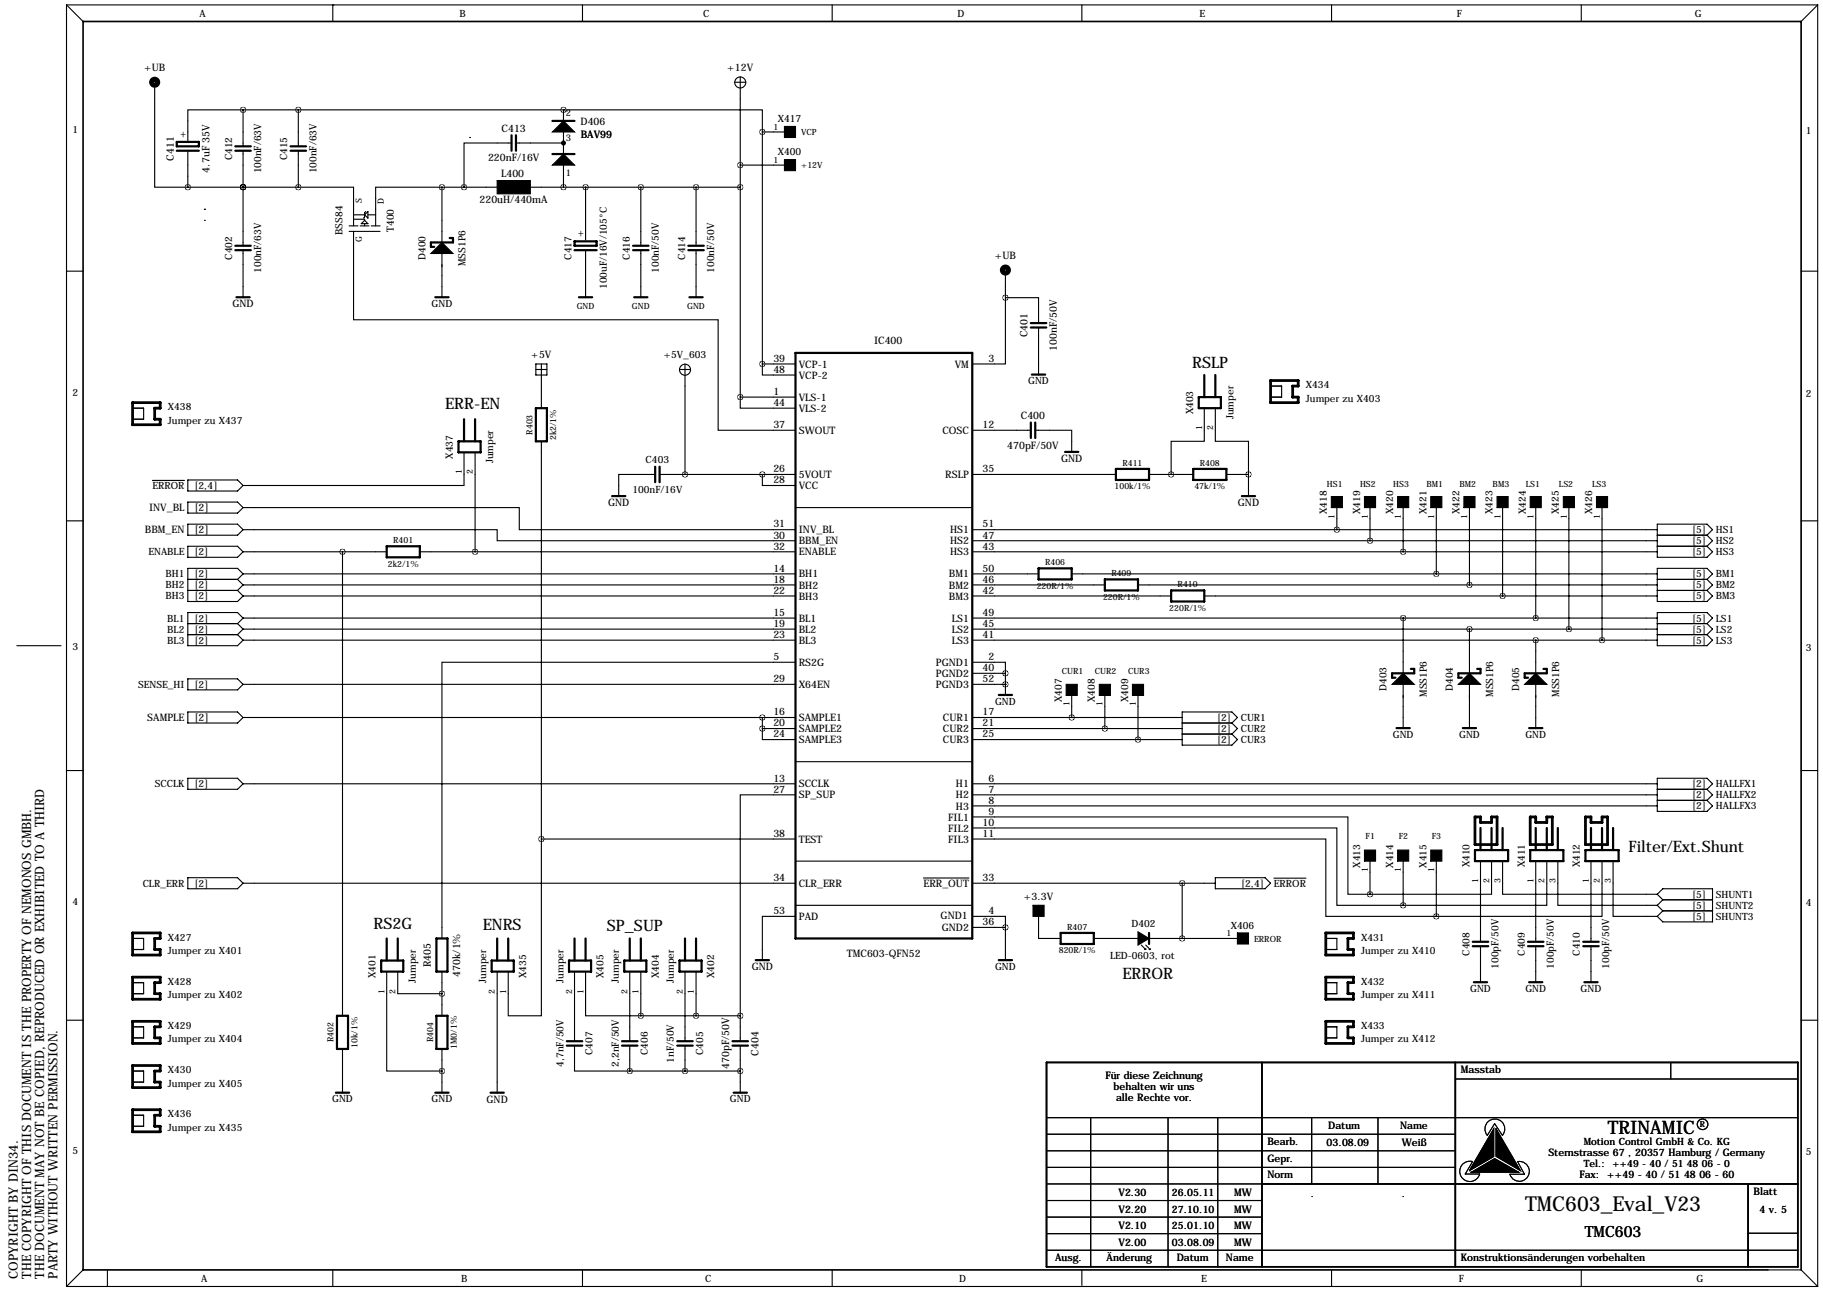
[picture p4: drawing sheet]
<svg xmlns="http://www.w3.org/2000/svg" width="419mm" height="297mm" viewBox="0 0 419 297" stroke-linecap="round" stroke-linejoin="round" font-family="sans-serif">
<g fill="none" stroke="#000" stroke-width=".25">
<path d="M15.3 1.1h402.6M15.3 1.1v294.7M15.3 1.1l3.8 3.8M76.5 1.1v3.8M133.9 1.1v3.8M168.9 18.9h2.5M170.2 17.6v73.7M191.3 1.1v3.8M248.7 1.1v3.8M306.1 1.1v3.8M363.5 1.1v3.8M417.9 1.1l-3.8 3.8"/>
<path d="M417.9 1.1v294.7M35.6 20.2v22.8h7.6M43.2 34.7v8.3M55.9 25.3h-12.7v7.1M55.9 25.3v8.3M55.9 34.7v21.8M55.9 25.3h73.6M68.6 25.3v8.3M68.6 34.7v8.3M107.9 31.6h.1M117.6 32.9h-10.9v10.1M118.6 32.9h10.9"/>
<path d="M129.5 25.3h45.8v5M129.5 25.3h.1M129.5 25.3v17.7M170.2 38h10.1M175.3 30.3h5M175.3 30.3v53.4M43.2 43h25.4M47 50.7h.1M47 48.1h.1M55.9 43h.1M55.9 57.5v10.9M68.6 43h12.7v8.9"/>
<path d="M80.3 53.2h7.1M80.3 51.9h2M81.3 53.2v20.3h83.8v25.4h17.8M81.3 50.4h2.5v.3M81.3 49.4h2.5M82.8 51.9h2M83.8 50.7l.8 .7h-1.5zM83.8 51.4v.5M83.8 49.4l.8-.8v1.6zM84.1 48.6l-.3 .3v1l-.2 .3M84.6 49.4h1.8M85.3 51.9h2.1"/>
<path d="M101.6 43h-15.2v8.9M101.6 43h12.7M101.6 43v25.4M121.9 43h48.3M134.6 43v12.2M134.6 57.5v10.9M147.3 43v13.5M147.3 57.5v10.9M160 43v13.5M160 57.5v10.9M15.3 62.3h3.8M231.1 68.4h7.7v5.9"/>
<path d="M231.1 68.4v15.3h-7.6M231.1 63.4v5M238.8 75.3v10.9M414.1 62.3h3.8M30.5 93.8h2.5v2.6h-2.5M123.2 83.7h2.5v2.5h-2.5zM123.2 84.9h2.5M124.5 83.7v10.1M156.2 84.9h2.5M157.5 83.7v25.4M170.2 91.3v2.5h12.7M170.2 91.3h12.7"/>
<path d="M175.3 83.7v2.5h7.6M175.3 83.7h7.6M223.5 98.9h13.5M238 98.9h8.4v5.1M276.9 93.8v7.7h-7.7v7.6M279.4 93.8v7.7h7.6v7.6M292.1 88.8h2.5v2.5h-2.5M15.3 119.7h3.8M35 110.5h7.4M43.2 110.3h11.4l1.3 1.3-1.3 1.3h-11.4zM43.2 115.4h11.4l1.3 1.3-1.3 1.3h-11.4zM55.9 116.7h63.5v5.1h63.5"/>
<path d="M106.7 104v7.6h-50.8M109.2 104v22.9M124.5 101.5v91.4M150.6 109.1h-8.4v5.1M151.6 109.1h31.3M175.3 109.1v2.5h7.6M182.9 116.7h40.6M223.5 109.1h33M264.2 109.1h10.1M281.9 109.1h5.1M287 109.1v5.1M307.3 116.7v5.1"/>
<path d="M315 116.7v7.6M322.6 116.7v10.2M330.2 116.7v15.2M337.8 116.7v17.8M345.4 116.7v20.3M353.1 116.7v25.4M360.7 116.7v27.9M368.3 116.7v30.5M414.1 119.7h3.8M43.2 120.5h11.4l1.3 1.3-1.3 1.2h-11.4zM43.2 125.6h11.4l1.3 1.3-1.3 1.2h-11.4zM43.2 133.2h11.4"/>
<path d="M43.2 135.7h11.4M54.6 133.2l1.3 1.3M54.6 135.7l1.3 1.3M55.9 121.8h58.4v2.5h68.6M55.9 126.9h33M55.9 131.9h127M55.9 134.5h127M55.9 137h127M55.9 131.9l-1.3-1.2h-11.4v7.6h11.4l1.3-1.3M55.9 131.9l-1.3 1.3M55.9 134.5l-1.3 1.2M78.7 126.9v106.6"/>
<path d="M96.5 126.9h86.4M223.5 126.9h157.5M223.5 121.8h157.5M223.5 124.3h157.5M223.5 131.9h15.3M223.5 134.5h30.5M223.5 137h45.7M246.4 131.9h134.6M261.6 134.5h119.4M276.9 137h104.1M381 133.2h11.4M381 135.7h11.4"/>
<path d="M381 125.6h11.4M381 123h11.4M392.4 133.2l1.3-1.3-1.3-1.2h-11.4v7.6h11.4l1.3-1.3-1.3-1.3M392.4 123l1.3-1.2-1.3-1.3h-11.4v7.6h11.4l1.3-1.2-1.3-1.3M392.4 123l1.3 1.3-1.3 1.3M392.4 133.2l1.3 1.3-1.3 1.2M3.9 148.4h10.1M43.2 156.1h11.4l1.3 1.2-1.3 1.3h-11.4zM43.2 143.4h11.4M43.2 145.9h11.4M54.6 143.4l1.3 1.2M54.6 145.9l1.3 1.3"/>
<path d="M55.9 142.1l-1.3-1.3h-11.4v7.6h11.4l1.3-1.2M55.9 142.1h127M55.9 144.6h127M55.9 147.2h127M55.9 157.3h127M55.9 142.1l-1.3 1.3M55.9 144.6l-1.3 1.3M182.9 152.3h-81.3v63.5M223.5 152.3h7.6v2.5M223.5 142.1h157.5M223.5 144.6h157.5M223.5 147.2h157.5"/>
<path d="M223.5 157.3h7.6M223.5 154.8h7.6M231.1 157.3h.1M231.1 154.8v5.1M246.4 159.9v5.1M254 159.9v7.6M261.6 159.9v10.1M322.6 142.1v25.4M337.8 144.6v22.9M353.1 147.2v20.3M381 143.4h11.4M381 145.9h11.4"/>
<path d="M392.4 143.4l1.3-1.3-1.3-1.3h-11.4v7.6h11.4l1.3-1.2-1.3-1.3M392.4 143.4l1.3 1.2-1.3 1.3M15.3 177.2h3.8M43.2 163.7h11.4l1.3 1.3-1.3 1.2h-11.4zM43.2 178.9h11.4l1.3 1.3-1.3 1.3h-11.4zM55.9 165h127M175.3 167.5v2.5h7.6M175.3 167.5h7.6M175.3 165v2.5M182.9 175.1h40.6M223.5 165h48.3M223.5 167.5h48.3"/>
<path d="M223.5 170h48.3M271.8 166.2h11.4M271.8 168.8h11.4M283.2 166.2l1.3-1.2-1.3-1.3h-11.4v7.6h11.4l1.3-1.3-1.3-1.2M283.2 166.2l1.3 1.3-1.3 1.3M414.1 177.2h3.8M55.9 180.2h127M124.5 192.9v40.6h-7.7v-10.1M124.5 192.9h58.4M182.9 182.7h-12.7v50.8M182.9 198h40.6M223.5 187.8h86.4v17.8h5.1"/>
<path d="M223.5 190.4h83.8v17.7h15.3M223.5 192.9h81.3v17.8h25.4M223.5 180.2h157.5M223.5 182.7h157.5M223.5 185.3h157.5M315 198v7.6M322.6 198v10.1M330.2 198v12.7M340.4 198v18.5M342.9 198v7.6h-27.9M345.4 198v7.6h35.6M353.1 198v18.5"/>
<path d="M355.6 198v10.1h-33M358.1 198v10.1h22.9M365.8 198v18.5M368.3 198v12.7h-38.1M370.8 198v12.7h10.2M381 181.5h11.4M381 184h11.4M392.4 181.5l1.3-1.3-1.3-1.3h-11.4v7.6h11.4l1.3-1.2-1.3-1.3M392.4 181.5l1.3 1.2-1.3 1.3M30.5 215.8h2.5v2.5h-2.5M43.2 201.8h11.4l1.3 1.3-1.3 1.2h-11.4zM55.9 203.1h127"/>
<path d="M182.9 210.7h-7.6v10.1M182.9 208.1h40.6M212.3 201.9h10.5M223.5 210.7h7.6v2.5M223.5 203.1h55.9M223.5 213.2h7.6M231.1 213.2v7.6M238.8 208.1v7.7h5M251.5 215.8h10.1M262.4 217.3l1 1M263.1 218.3h.3M263.4 217.3l1 1"/>
<path d="M263.4 218v.3M264.2 215.8h20.3M264.2 218.3h.2M264.4 218v.3M271.8 203.1v12.7M279.4 201.8h11.4l1.3 1.3-1.3 1.2h-11.4zM292.9 201.9h7.3M304.8 215.8h2.5v2.5h-2.5M340.4 217.5v8.4M353.1 217.5v8.4M365.8 217.5v8.4M381 205.6l1.3-1.3h11.4v7.6h-11.4l-1.3-1.2"/>
<path d="M381 208.1l1.3 1.3M381 205.6l1.3 1.3M382.3 209.4h11.4M382.3 206.9h11.4M382.3 206.9l-1.3 1.2M382.3 209.4l-1.3 1.3M15.3 234.6h3.8M30.5 225.9h2.5v2.6h-2.5M30.5 236.1h2.5v2.5h-2.5M88.9 223.4v22.8h12.7M91.4 223.4v5.1h10.2M101.6 223.4v10.1"/>
<path d="M114.3 223.4v27.9M132.1 223.4v16M134.6 223.4v10.1h12.7M144.8 223.4v16M147.3 223.4v10.1M147.3 233.5h22.9M157.5 223.4v16M160 223.4v10.1M170.2 233.5v5.9M304.8 225.9h2.5v2.6h-2.5M304.8 236.1h2.5v2.5h-2.5M414.1 234.6h3.8"/>
<path d="M30.5 246.2h2.5v2.6h-2.5M30.5 256.4h2.5v2.5h-2.5M78.7 241.2v10.1M101.6 241.2v10.1M132.1 240.4v5.8h12.7M144.8 240.4v5.8M144.8 246.2h25.4M157.5 240.4v5.8M170.2 240.4v10.9M240.6 257h172.7M250.7 257v34.2M268.5 257v34.2"/>
<path d="M280 257v34.2M301.5 257v15.2M316.8 257v15.2M334.6 248.1h78.7M384.1 244.3v3.8M240.6 260.8h94M240.6 264.6h94M240.6 268.4h94M240.6 272.2h49.5M240.6 276h49.5M240.6 279.8h49.5M15.3 295.8h402.6"/>
<path d="M19.1 292l-3.8 3.8M24.7 292v3.8M76.5 292v3.8M133.9 292v3.8M191.3 292v3.8M240.6 283.6h49.5M240.6 287.4h172.7M248.7 292v3.5M306.1 292v3.8M363.5 292v3.8M401.9 283.5h11.4M406.4 292h7.7l3.8 3.8"/>
<circle cx="170.2" cy="19" r="1.27"/>
<circle cx="157.5" cy="85" r="1.27"/>
<circle cx="391.4" cy="258.5" r="1.22"/>
</g>
<path d="M240.6 244.3h172.7v46.9h-172.7zM290.1 244.3v46.9M334.6 244.3v46.9M290.1 272.2h123.2M401.9 272.2v19M406.5 292h-387.4v-287.1h395v287.1" fill="none" stroke="#000" stroke-width=".38"/>
<g fill="none" stroke="#000" stroke-width=".51">
<path d="M40.6 32.6h5.1v1h-5.1zM40.6 34.7h5.1M54.1 33.6h3.6M54.1 34.7h3.6M66.8 33.6h3.6M66.8 34.7h3.6M117.6 31.1v3.6M118.6 31.1v3.6M127 27.8h5.1M127 35.4h5.1M54.1 57.5h3.6M54.1 56.5h3.6"/>
<path d="M103.4 54.7h.7v1h-5v1.1h.7M132.1 57.5h5.1M132.1 55.5h5.1v1h-5.1zM145.5 57.5h3.6M145.5 56.5h3.6M158.2 57.5h3.6M158.2 56.5h3.6M54.4 68.3h3M100.1 68.3h3M133.1 68.3h3M145.8 68.3h3M158.5 68.3h3"/>
<path d="M237 74.3h3.5M237 75.3h3.5M106.7 96.4v5.1M109.2 96.4v5.1M123.2 93.8h2.5v7.7h-2.5zM182.9 81.1h40.6v134.7h-40.6zM237 97.1v3.6M237.2 86.1h3.1M238 97.1v3.6M275.6 91.3h5.1v2.5h-5.1zM276.9 86.2v5.1M279.4 86.2v5.1"/>
<path d="M105.4 101.5h5.1v2.5h-5.1zM140.7 114.1h3.1M150.6 107.3v3.6M151.6 107.3v3.6M244.9 103.9h3M256.5 107.8h7.7v2.5h-7.7zM274.3 107.8h7.6v2.5h-7.6zM285.5 114.1h3M88.9 125.6h7.6v2.5h-7.6zM238.8 130.7h7.6v2.5h-7.6zM254 133.2h7.6v2.5h-7.6zM269.2 135.7h7.7v2.6h-7.7z"/>
<path d="M229.6 159.8h3.1M324.4 153.8h.7v1h-5.1v1h.8M339.6 153.8h.8v1h-5.1v1h.7M354.8 153.8h.8v1h-5.1v1h.8M321.1 167.4h3M336.3 167.4h3M351.5 167.4h3.1M339.1 195.4h7.6v2.6h-7.6zM340.4 190.4v5M342.9 190.4v5M345.4 190.4v5M351.8 195.4h7.6v2.6h-7.6z"/>
<path d="M353.1 190.4v5M355.6 190.4v5M358.1 190.4v5M364.5 195.4h7.6v2.6h-7.6zM365.8 190.4v5M368.3 190.4v5M370.8 190.4v5M88.9 215.8v5M91.4 215.8v5M100.3 215.8h2.6v7.6h-2.6zM114.3 215.8v5M116.8 215.8v5"/>
<path d="M132.1 215.8v5M134.6 215.8v5M144.8 215.8v5M147.3 215.8v5M157.5 215.8v5M160 215.8v5M243.8 214.5h7.7v2.5h-7.7zM264.2 214.5v2.5M338.6 217.5h3.5M338.6 216.5h3.5M351.3 217.5h3.5M351.3 216.5h3.5"/>
<path d="M364 217.5h3.5M364 216.5h3.5M77.5 233.5h2.5v7.7h-2.5zM87.6 220.8h5.1v2.6h-5.1zM100.3 233.5h2.6v7.7h-2.6zM113 220.8h5.1v2.6h-5.1zM130.3 239.4h3.6M130.8 220.8h5.1v2.6h-5.1zM143 239.4h3.6M143.5 220.8h5.1v2.6h-5.1zM155.7 239.4h3.6M156.2 220.8h5.1v2.6h-5.1z"/>
<path d="M168.4 239.4h3.6M173.7 220.7h3.1M229.6 220.7h3.1M338.8 225.8h3.1M351.5 225.8h3.1M364.2 225.8h3.1M77.2 251.2h3.1M100.1 251.2h3M112.8 251.2h3M130.3 240.4h3.6M143 240.4h3.6M155.7 240.4h3.6"/>
<path d="M168.4 240.4h3.6M168.7 251.2h3"/>
</g>
<g fill="#000" stroke="#000" stroke-width=".25">
<path d="M127 30.3l2.5-2.5 2.6 2.5zM127 38l2.5-2.6 2.6 2.6zM180.3 29.1h2.6v2.5h-2.6zM180.3 36.7h2.6v2.5h-2.6zM99.1 58.3l2.5-2.6 2.5 2.6zM114.3 41.5h7.6v3.1h-7.6zM306.1 114.2h2.5v2.5h-2.5zM313.7 114.2h2.5v2.5h-2.5zM321.3 114.2h2.5v2.5h-2.5zM328.9 114.2h2.6v2.5h-2.6zM336.5 114.2h2.6v2.5h-2.6zM344.2 114.2h2.5v2.5h-2.5z"/>
<path d="M351.8 114.2h2.5v2.5h-2.5zM359.4 114.2h2.5v2.5h-2.5zM367 114.2h2.6v2.5h-2.6zM245.1 157.3h2.5v2.6h-2.5zM252.7 157.3h2.6v2.6h-2.6zM260.3 157.3h2.6v2.6h-2.6zM320 157.3l2.6-2.5 2.5 2.5zM337.8 154.8l2.6 2.5h-5.1zM350.5 157.3l2.6-2.5 2.5 2.5zM313.7 195.4h2.5v2.6h-2.5zM321.3 195.4h2.5v2.6h-2.5zM328.9 195.4h2.6v2.6h-2.6z"/>
<path d="M237.5 208.1h2.5v2.6h-2.5zM261.6 214.2l2.6 1.6-2.6 1.5zM284.5 214.5h2.5v2.5h-2.5z"/>
</g>
<g fill="none" stroke="#000" stroke-width=".63">
<path d="M30.5 92.6h6.3v1.2h-1.2v2.6h1.2v1.2h-6.3zM292.1 87.5h6.3v1.3h-1.2v2.5h1.2v1.3h-6.3zM339.1 187.8h1.3v1.3h2.5v-1.3h1.3v6.4h-5.1zM351.8 187.8h1.3v1.3h2.5v-1.3h1.3v6.4h-5.1zM364.5 187.8h1.3v1.3h2.5v-1.3h1.3v6.4h-5.1zM30.5 214.5h6.3v1.3h-1.2v2.5h1.2v1.3h-6.3zM304.8 214.5h6.3v1.3h-1.2v2.5h1.2v1.3h-6.3zM30.5 224.6h6.3v1.3h-1.2v2.6h1.2v1.2h-6.3zM30.5 234.8h6.3v1.3h-1.2v2.5h1.2v1.3h-6.3zM304.8 224.6h6.3v1.3h-1.2v2.6h1.2v1.2h-6.3zM304.8 234.8h6.3v1.3h-1.2v2.5h1.2v1.3h-6.3zM30.5 245h6.3v1.2h-1.2v2.6h1.2v1.2h-6.3z"/>
<path d="M30.5 255.1h6.3v1.3h-1.2v2.5h1.2v1.3h-6.3z"/>
<circle cx="129.5" cy="32.9" r=".25"/>
</g>
<path d="M301.6 275.1h.1M322.5 275.1h.1M338.5 267.1l-1.6 2.8h3.3M338.6 267.1a2.34 2.34 0 0 0-2.9 1.6 2.34 2.34 0 0 0 1.6 2.9 2.34 2.34 0 0 0 2.9-1.7M341.9 261a2.29 2.29 0 0 1 .2-3.1 2.29 2.29 0 0 1 3.1 0 2.29 2.29 0 0 1 .2 3.1M341.9 261l1.7-2.7 1.8 2.7M348.9 267a2.29 2.29 0 0 1 2.6 1.8 2.29 2.29 0 0 1-1.6 2.7 2.29 2.29 0 0 1-2.8-1.5h3.4l-1.6-2.9" fill="none" stroke="#000" stroke-width=".23"/>
<path d="M343.9 259.5l5.7 9.6-5.7-3.3zM343.4 259.5v6.4l-5.6 3.2zM338.2 269.5l5.4-3.1 5.5 3.1z" fill="#000" stroke="#000" stroke-width=".23"/>
<g fill="none" stroke="#000" stroke-width="1">
<circle cx="35.6" cy="18.9" r=".36"/>
<circle cx="35.6" cy="18.9" r=".76"/>
<circle cx="231.1" cy="62.1" r=".36"/>
<circle cx="231.1" cy="62.1" r=".76"/>
</g>
<path d="M68.5 25.3a.05 .05 0 0 0 .1 0 .05 .05 0 0 0-.1 0zM55.8 25.3a.05 .05 0 0 0 .1 0 .05 .05 0 0 0-.1 0zM55.8 43a.05 .05 0 0 0 .1 0 .05 .05 0 0 0-.1 0zM68.5 43a.05 .05 0 0 0 .1 0 .05 .05 0 0 0-.1 0zM106.6 43a.05 .05 0 0 0 .1 0 .05 .05 0 0 0-.1 0zM134.6 43a.05 .05 0 0 0 .1 0 .05 .05 0 0 0-.1 0zM147.3 43a.05 .05 0 0 0 .1 0 .05 .05 0 0 0-.1 0zM160 43a.05 .05 0 0 0 .1 0 .05 .05 0 0 0-.1 0zM170.1 43a.05 .05 0 0 0 .1 0 .05 .05 0 0 0-.1 0zM170.1 91.3a.05 .05 0 0 0 .1 0 .05 .05 0 0 0-.1 0zM175.2 83.7a.05 .05 0 0 0 .1 0 .05 .05 0 0 0-.1 0zM147.3 233.5a.05 .05 0 0 0 .1 0 .05 .05 0 0 0-.1 0zM170.1 246.2a.05 .05 0 0 0 .1 0 .05 .05 0 0 0-.1 0zM157.4 246.2a.05 .05 0 0 0 .1 0 .05 .05 0 0 0-.1 0zM144.7 246.2a.05 .05 0 0 0 .1 0 .05 .05 0 0 0-.1 0zM160 233.5a.05 .05 0 0 0 .1 0 .05 .05 0 0 0-.1 0zM231.1 213.2a.05 .05 0 0 0 .1 0 .05 .05 0 0 0-.1 0zM271.7 203.1a.05 .05 0 0 0 .1 0 .05 .05 0 0 0-.1 0zM271.7 215.8a.05 .05 0 0 0 .1 0 .05 .05 0 0 0-.1 0zM231.1 154.8a.05 .05 0 0 0 .1 0 .05 .05 0 0 0-.1 0zM231.1 157.3a.05 .05 0 0 0 .1 0 .05 .05 0 0 0-.1 0zM246.3 165a.05 .05 0 0 0 .1 0 .05 .05 0 0 0-.1 0zM261.6 170a.05 .05 0 0 0 .1 0 .05 .05 0 0 0-.1 0zM322.5 142.1a.05 .05 0 0 0 .1 0 .05 .05 0 0 0-.1 0zM337.8 144.6a.05 .05 0 0 0 .1 0 .05 .05 0 0 0-.1 0zM353 147.2a.05 .05 0 0 0 .1 0 .05 .05 0 0 0-.1 0zM314.9 205.6a.05 .05 0 0 0 .1 0 .05 .05 0 0 0-.1 0zM322.5 208.1a.05 .05 0 0 0 .1 0 .05 .05 0 0 0-.1 0zM175.2 167.5a.05 .05 0 0 0 .1 0 .05 .05 0 0 0-.1 0zM269.2 109.1a.05 .05 0 0 0 .1 0 .05 .05 0 0 0-.1 0zM287 109.1a.05 .05 0 0 0 .1 0 .05 .05 0 0 0-.1 0zM55.8 43a.05 .05 0 0 0 .1 0 .05 .05 0 0 0-.1 0zM175.2 30.3a.05 .05 0 0 0 .1 0 .05 .05 0 0 0-.1 0zM307.3 121.8a.05 .05 0 0 0 .1 0 .05 .05 0 0 0-.1 0zM314.9 124.3a.05 .05 0 0 0 .1 0 .05 .05 0 0 0-.1 0zM322.5 126.9a.05 .05 0 0 0 .1 0 .05 .05 0 0 0-.1 0zM337.8 134.5a.05 .05 0 0 0 .1 0 .05 .05 0 0 0-.1 0zM345.4 137a.05 .05 0 0 0 .1 0 .05 .05 0 0 0-.1 0zM353 142.1a.05 .05 0 0 0 .1 0 .05 .05 0 0 0-.1 0zM360.6 144.6a.05 .05 0 0 0 .1 0 .05 .05 0 0 0-.1 0zM78.7 126.9a.05 .05 0 0 0 .1 0 .05 .05 0 0 0-.1 0zM170.1 233.5a.05 .05 0 0 0 .1 0 .05 .05 0 0 0-.1 0zM175.2 165a.05 .05 0 0 0 .1 0 .05 .05 0 0 0-.1 0zM129.5 25.3a.05 .05 0 0 0 .1 0 .05 .05 0 0 0-.1 0zM129.5 43a.05 .05 0 0 0 .1 0 .05 .05 0 0 0-.1 0zM124.4 192.9a.05 .05 0 0 0 .1 0 .05 .05 0 0 0-.1 0zM175.2 109.1a.05 .05 0 0 0 .1 0 .05 .05 0 0 0-.1 0zM109.2 126.9a.05 .05 0 0 0 .1 0 .05 .05 0 0 0-.1 0zM43.1 43a.05 .05 0 0 0 .1 0 .05 .05 0 0 0-.1 0zM170.1 38a.05 .05 0 0 0 .1 0 .05 .05 0 0 0-.1 0zM231.1 68.4a.05 .05 0 0 0 .1 0 .05 .05 0 0 0-.1 0zM157.4 109.1a.05 .05 0 0 0 .1 0 .05 .05 0 0 0-.1 0z" fill="#000" stroke="#000" stroke-width="1.3"/>
<text font-size="4.7" x="350.6" y="278.4">TMC603_Eval_V23</text>
<text font-size="4.3" x="369.6" y="260.7">TRINAMIC</text>
<g font-size="3.6">
<text x="274.1" y="84.7">RSLP</text>
<text x="102.4" y="94.1">ERR-EN</text>
<text x="374.4" y="195.9">Filter/Ext.Shunt</text>
<text x="85.9" y="213.5">RS2G</text>
<text x="111" y="213.7">ENRS</text>
<text x="139.5" y="214">SP_SUP</text>
<text x="258.1" y="225.2">ERROR</text>
<text x="364.3" y="284.3">TMC603</text>
</g>
<g font-size="3">
<text x="4.1" y="294" transform="rotate(-90 4.1 294)">COPYRIGHT BY DIN34.</text>
<text x="7.1" y="294" transform="rotate(-90 7.1 294)">THE COPYRIGHT OF THIS DOCUMENT IS THE PROPERTY OF NEMONOS GMBH.</text>
<text x="10.2" y="294" transform="rotate(-90 10.2 294)">THE DOCUMENT MAY NOT BE COPIED, REPRODUCED OR EXHIBITED TO A THIRD</text>
<text x="13.2" y="294" transform="rotate(-90 13.2 294)">PARTY WITHOUT WRITTEN PERMISSION.</text>
</g>
<g font-size="2.4">
<text x="33.1" y="16.4">+UB</text>
<text x="167.2" y="16.4">+12V</text>
<text x="133.5" y="28.8">D406</text>
<text x="115.3" y="30.3">C413</text>
<text x="133.5" y="31.7">BAV99</text>
<text x="39.9" y="36.9" transform="rotate(-90 39.9 36.9)">C411</text>
<text x="48.1" y="39.7" transform="rotate(-90 48.1 39.7)">4.7uF 35V</text>
<text x="112.2" y="37.1">220nF/16V</text>
<text x="115.2" y="40.8">L400</text>
<text x="110.2" y="46.6">220uH/440mA</text>
<text x="228.7" y="59.5">+UB</text>
<text x="53.4" y="70.6">GND</text>
<text x="236.2" y="77.6" transform="rotate(-90 236.2 77.6)">C401</text>
<text x="122.2" y="82.4">+5V</text>
<text x="177.8" y="83.2">39</text>
<text x="201" y="79.1">IC400</text>
<text x="227.2" y="83.2">3</text>
<text x="243" y="80.7" transform="rotate(-90 243 80.7)">100nF/50V</text>
<text x="177.8" y="85.7">48</text>
<text x="183.6" y="84.5">VCP-1</text>
<text x="183.6" y="87">VCP-2</text>
<text x="219.5" y="84.5">VM</text>
<text x="177.8" y="90.8">1</text>
<text x="177.8" y="93.3">44</text>
<text x="183.6" y="92.1">VLS-1</text>
<text x="183.6" y="94.7">VLS-2</text>
<text x="177.8" y="98.4">37</text>
<text x="183.6" y="99.7">SWOUT</text>
<text x="216.6" y="99.7">COSC</text>
<text x="225.9" y="98.4">12</text>
<text x="234.7" y="96.4">C400</text>
<text x="231.6" y="103.1">470pF/50V</text>
<text x="243.9" y="106.2">GND</text>
<text x="177.8" y="108.6">26</text>
<text x="177.8" y="111.1">28</text>
<text x="183.6" y="109.9">5VOUT</text>
<text x="183.6" y="112.4">VCC</text>
<text x="217.3" y="109.9">RSLP</text>
<text x="225.9" y="108.6">35</text>
<text x="34.3" y="117.5">INV_BL</text>
<text x="44.7" y="117.5">[2]</text>
<text x="139.8" y="116.3">GND</text>
<text x="284.6" y="116.3">GND</text>
<text x="33.3" y="122.6">BBM_EN</text>
<text x="44.7" y="122.6">[2]</text>
<text x="177.8" y="121.3">31</text>
<text x="177.8" y="123.8">30</text>
<text x="183.6" y="122.6">INV_BL</text>
<text x="183.6" y="125.1">BBM_EN</text>
<text x="218.4" y="122.6">HS1</text>
<text x="218.4" y="125.1">HS2</text>
<text x="225.9" y="121.3">51</text>
<text x="225.9" y="123.8">47</text>
<text x="177.8" y="126.4">32</text>
<text x="177.8" y="131.4">14</text>
<text x="183.6" y="127.7">ENABLE</text>
<text x="218.4" y="127.7">HS3</text>
<text x="225.9" y="126.4">43</text>
<text x="225.9" y="131.4">50</text>
<text x="177.8" y="134">18</text>
<text x="177.8" y="136.5">22</text>
<text x="183.6" y="132.8">BH1</text>
<text x="183.6" y="135.3">BH2</text>
<text x="183.6" y="137.8">BH3</text>
<text x="218.1" y="132.8">BM1</text>
<text x="218.1" y="135.3">BM2</text>
<text x="218.1" y="137.8">BM3</text>
<text x="225.9" y="134">46</text>
<text x="225.9" y="136.5">42</text>
<text x="177.8" y="141.6">15</text>
<text x="183.6" y="142.9">BL1</text>
<text x="218.8" y="142.9">LS1</text>
<text x="225.9" y="141.6">49</text>
<text x="177.8" y="144.1">19</text>
<text x="177.8" y="146.7">23</text>
<text x="183.6" y="145.5">BL2</text>
<text x="183.6" y="148">BL3</text>
<text x="218.8" y="145.5">LS2</text>
<text x="218.8" y="148">LS3</text>
<text x="225.9" y="144.1">45</text>
<text x="225.9" y="146.7">41</text>
<text x="177.8" y="151.8">5</text>
<text x="183.6" y="153.1">RS2G</text>
<text x="215.1" y="153.1">PGND1</text>
<text x="215.1" y="155.6">PGND2</text>
<text x="225.9" y="154.3">40</text>
<text x="227.2" y="151.8">2</text>
<text x="177.8" y="156.8">29</text>
<text x="183.6" y="158.2">X64EN</text>
<text x="215.1" y="158.2">PGND3</text>
<text x="225.9" y="156.8">52</text>
<text x="33.9" y="165.8">SAMPLE</text>
<text x="44.7" y="165.8">[2]</text>
<text x="177.8" y="164.5">16</text>
<text x="177.8" y="167">20</text>
<text x="183.6" y="165.8">SAMPLE1</text>
<text x="216.8" y="165.8">CUR1</text>
<text x="225.9" y="164.5">17</text>
<text x="225.9" y="167">21</text>
<text x="177.8" y="169.5">24</text>
<text x="183.6" y="168.3">SAMPLE2</text>
<text x="183.6" y="170.9">SAMPLE3</text>
<text x="216.8" y="168.3">CUR2</text>
<text x="216.8" y="170.9">CUR3</text>
<text x="225.9" y="169.5">25</text>
<text x="177.8" y="179.7">13</text>
<text x="227.2" y="179.7">6</text>
<text x="177.8" y="182.2">27</text>
<text x="183.6" y="181">SCCLK</text>
<text x="183.6" y="183.6">SP_SUP</text>
<text x="219.8" y="181">H1</text>
<text x="219.8" y="183.6">H2</text>
<text x="227.2" y="182.2">7</text>
<text x="227.2" y="184.8">8</text>
<text x="218" y="188.6">FIL1</text>
<text x="218" y="191.2">FIL2</text>
<text x="219.8" y="186.1">H3</text>
<text x="225.9" y="189.9">10</text>
<text x="227.2" y="187.3">9</text>
<text x="177.8" y="192.4">38</text>
<text x="183.6" y="193.7">TEST</text>
<text x="218" y="193.7">FIL3</text>
<text x="225.9" y="192.4">11</text>
<text x="177.8" y="202.6">34</text>
<text x="183.6" y="203.9">CLR_ERR</text>
<text x="212.3" y="203.9">ERR_OUT</text>
<text x="225.9" y="202.6">33</text>
<text x="235.4" y="206.9">+3.3V</text>
<text x="177.8" y="210.2">53</text>
<text x="183.6" y="211.5">PAD</text>
<text x="216.3" y="211.3">GND1</text>
<text x="216.5" y="214">GND2</text>
<text x="225.9" y="212.7">36</text>
<text x="227.2" y="210.2">4</text>
<text x="194.7" y="220">TMC603-QFN52</text>
<text x="99.1" y="222.4" transform="rotate(-90 99.1 222.4)">R405</text>
<text x="105.8" y="224.5" transform="rotate(-90 105.8 224.5)">470k/1%</text>
<text x="172.8" y="223">GND</text>
<text x="167.6" y="245.8" transform="rotate(-90 167.6 245.8)">470pF/50V</text>
<text x="174.4" y="242.7" transform="rotate(-90 174.4 242.7)">C404</text>
<text x="254.1" y="248.1">Für diese Zeichnung</text>
<text x="256" y="250.6">behalten wir uns</text>
<text x="335.8" y="246.8">Masstab</text>
<text x="111.9" y="253.5">GND</text>
<text x="256.6" y="253.1">alle Rechte vor.</text>
<text x="291.4" y="263.3">Bearb.</text>
<text x="305" y="263.6">03.08.09</text>
<text x="305.4" y="259.5">Datum</text>
<text x="321.9" y="259.5">Name</text>
<text x="322.3" y="263.6">Weiß</text>
<text x="291.4" y="267.1">Gepr.</text>
<text x="356" y="265.8">Sternstrasse 67 , 20357 Hamburg / Germany</text>
<text x="257.2" y="275">V2.30</text>
<text x="269.4" y="275">26.05.11</text>
<text x="283.7" y="275">MW</text>
<text x="291.4" y="270.9">Norm</text>
<text x="363.1" y="270.9">Fax: ++49 - 40 / 51 48 06 - 60</text>
<text x="403.1" y="274.7">Blatt</text>
<text x="257.2" y="278.8">V2.20</text>
<text x="269.4" y="278.8">27.10.10</text>
<text x="283.7" y="278.8">MW</text>
<text x="404.5" y="278.8">4 v. 5</text>
<text x="257.2" y="286.4">V2.00</text>
<text x="257.2" y="282.6">V2.10</text>
<text x="269.4" y="286.4">03.08.09</text>
<text x="269.4" y="282.6">25.01.10</text>
<text x="283.7" y="286.4">MW</text>
<text x="283.7" y="282.6">MW</text>
<text x="242.5" y="290">Ausg.</text>
<text x="254.4" y="290">Änderung</text>
<text x="270.6" y="290">Datum</text>
<text x="281.8" y="290">Name</text>
<text x="335.8" y="290">Konstruktionsänderungen vorbehalten</text>
</g>
<g font-size="2.3">
<text x="45.9" y="3.8">A</text>
<text x="105.6" y="3.8">B</text>
<text x="161.7" y="3.8">C</text>
<text x="220.1" y="3.8">D</text>
<text x="275.7" y="3.8">E</text>
<text x="334.9" y="3.8">F</text>
<text x="389.6" y="3.8">G</text>
<text x="178.8" y="28.1">X417</text>
<text x="16.7" y="30.6">1</text>
<text x="42.7" y="31.7" transform="rotate(-90 42.7 31.7)">+</text>
<text x="178.8" y="35.7">X400</text>
<text x="415.1" y="30.8">1</text>
<text x="53.3" y="36.8" transform="rotate(-90 53.3 36.8)">C412</text>
<text x="60" y="39.9" transform="rotate(-90 60 39.9)">100nF/63V</text>
<text x="66" y="36.8" transform="rotate(-90 66 36.8)">C415</text>
<text x="72.7" y="39.9" transform="rotate(-90 72.7 39.9)">100nF/63V</text>
<text x="90.5" y="53.3" transform="rotate(-90 90.5 53.3)">T400</text>
<text x="53.3" y="59.7" transform="rotate(-90 53.3 59.7)">C402</text>
<text x="78.7" y="54" transform="rotate(-90 78.7 54)">BSS84</text>
<text x="97.8" y="59.8" transform="rotate(-90 97.8 59.8)">D400</text>
<text x="131.4" y="59.7" transform="rotate(-90 131.4 59.7)">C417</text>
<text x="134.2" y="54.6" transform="rotate(-90 134.2 54.6)">+</text>
<text x="144.8" y="59.7" transform="rotate(-90 144.8 59.7)">C416</text>
<text x="157.5" y="59.7" transform="rotate(-90 157.5 59.7)">C414</text>
<text x="60" y="62.7" transform="rotate(-90 60 62.7)">100nF/63V</text>
<text x="107" y="61.2" transform="rotate(-90 107 61.2)">MSS1P6</text>
<text x="151.5" y="62.7" transform="rotate(-90 151.5 62.7)">100nF/50V</text>
<text x="164.2" y="62.7" transform="rotate(-90 164.2 62.7)">100nF/50V</text>
<text x="99.2" y="70.6">GND</text>
<text x="139.5" y="66.5" transform="rotate(-90 139.5 66.5)">100uF/16V/105°C</text>
<text x="152.6" y="82.4">+5V_603</text>
<text x="236.4" y="88.3">GND</text>
<text x="300.2" y="89.3">X434</text>
<text x="16.7" y="91">2</text>
<text x="38.6" y="94.3">X438</text>
<text x="274.3" y="95.3" transform="rotate(-90 274.3 95.3)">X403</text>
<text x="300.2" y="92.3">Jumper zu X403</text>
<text x="415.1" y="91.2">2</text>
<text x="38.6" y="97.4">Jumper zu X437</text>
<text x="283.6" y="96.4" transform="rotate(-90 283.6 96.4)">Jumper</text>
<text x="104.1" y="105.4" transform="rotate(-90 104.1 105.4)">X437</text>
<text x="113.4" y="106.5" transform="rotate(-90 113.4 106.5)">Jumper</text>
<text x="148.4" y="106.5">C403</text>
<text x="35" y="112.4">ERROR</text>
<text x="44.7" y="112.4">[2,4]</text>
<text x="145.4" y="113.2">100nF/16V</text>
<text x="305.1" y="118.2" transform="rotate(-90 305.1 118.2)">X418</text>
<text x="312.7" y="118.2" transform="rotate(-90 312.7 118.2)">X419</text>
<text x="320.3" y="118.2" transform="rotate(-90 320.3 118.2)">X420</text>
<text x="327.9" y="118.2" transform="rotate(-90 327.9 118.2)">X421</text>
<text x="335.5" y="118.2" transform="rotate(-90 335.5 118.2)">X422</text>
<text x="343.2" y="118.2" transform="rotate(-90 343.2 118.2)">X423</text>
<text x="350.8" y="118.2" transform="rotate(-90 350.8 118.2)">X424</text>
<text x="358.4" y="118.2" transform="rotate(-90 358.4 118.2)">X425</text>
<text x="366" y="118.2" transform="rotate(-90 366 118.2)">X426</text>
<text x="389" y="122.6">[5]</text>
<text x="389" y="125.1">[5]</text>
<text x="394.5" y="122.6">HS1</text>
<text x="394.5" y="125.1">HS2</text>
<text x="34.1" y="127.7">ENABLE</text>
<text x="44.7" y="127.7">[2]</text>
<text x="389" y="127.7">[5]</text>
<text x="394.5" y="127.7">HS3</text>
<text x="38.1" y="132.7">BH1</text>
<text x="38.1" y="135.3">BH2</text>
<text x="38.1" y="137.8">BH3</text>
<text x="44.7" y="132.7">[2]</text>
<text x="44.7" y="135.3">[2]</text>
<text x="44.7" y="137.8">[2]</text>
<text x="389" y="137.8">[5]</text>
<text x="389" y="135.3">[5]</text>
<text x="389" y="132.7">[5]</text>
<text x="394.5" y="137.8">BM3</text>
<text x="394.5" y="135.3">BM2</text>
<text x="394.5" y="132.7">BM1</text>
<text x="38.5" y="142.9">BL1</text>
<text x="44.7" y="142.9">[2]</text>
<text x="389" y="142.9">[5]</text>
<text x="394.5" y="142.9">LS1</text>
<text x="16.7" y="149.5">3</text>
<text x="38.5" y="145.4">BL2</text>
<text x="38.5" y="148">BL3</text>
<text x="44.7" y="145.4">[2]</text>
<text x="44.7" y="148">[2]</text>
<text x="389" y="145.4">[5]</text>
<text x="389" y="148">[5]</text>
<text x="394.5" y="145.4">LS2</text>
<text x="394.5" y="148">LS3</text>
<text x="415.1" y="149.7">3</text>
<text x="31.7" y="158.1">SENSE_HI</text>
<text x="44.7" y="158.1">[2]</text>
<text x="228.8" y="162">GND</text>
<text x="244.1" y="161.4" transform="rotate(-90 244.1 161.4)">X407</text>
<text x="251.7" y="161.4" transform="rotate(-90 251.7 161.4)">X408</text>
<text x="259.3" y="161.4" transform="rotate(-90 259.3 161.4)">X409</text>
<text x="318.8" y="158.8" transform="rotate(-90 318.8 158.8)">D403</text>
<text x="328" y="160.2" transform="rotate(-90 328 160.2)">MSS1P6</text>
<text x="334" y="158.8" transform="rotate(-90 334 158.8)">D404</text>
<text x="343.2" y="160.2" transform="rotate(-90 343.2 160.2)">MSS1P6</text>
<text x="349.2" y="158.8" transform="rotate(-90 349.2 158.8)">D405</text>
<text x="358.5" y="160.2" transform="rotate(-90 358.5 160.2)">MSS1P6</text>
<text x="279.8" y="165.8">[2]</text>
<text x="285.2" y="165.8">CUR1</text>
<text x="279.8" y="168.3">[2]</text>
<text x="279.8" y="170.8">[2]</text>
<text x="285.2" y="168.3">CUR2</text>
<text x="285.2" y="170.8">CUR3</text>
<text x="320.2" y="169.6">GND</text>
<text x="335.4" y="169.6">GND</text>
<text x="350.7" y="169.6">GND</text>
<text x="35.6" y="181">SCCLK</text>
<text x="44.7" y="181">[2]</text>
<text x="389" y="181">[2]</text>
<text x="389" y="183.5">[2]</text>
<text x="394.5" y="181">HALLFX1</text>
<text x="394.5" y="183.5">HALLFX2</text>
<text x="389" y="186.1">[2]</text>
<text x="394.5" y="186.1">HALLFX3</text>
<text x="32.8" y="203.9">CLR_ERR</text>
<text x="44.7" y="203.9">[2]</text>
<text x="285.3" y="203.9">[2,4]</text>
<text x="292.9" y="203.9">ERROR</text>
<text x="312.7" y="199.5" transform="rotate(-90 312.7 199.5)">X413</text>
<text x="320.3" y="199.5" transform="rotate(-90 320.3 199.5)">X414</text>
<text x="327.9" y="199.5" transform="rotate(-90 327.9 199.5)">X415</text>
<text x="337.8" y="199.4" transform="rotate(-90 337.8 199.4)">X410</text>
<text x="350.5" y="199.4" transform="rotate(-90 350.5 199.4)">X411</text>
<text x="363.2" y="199.4" transform="rotate(-90 363.2 199.4)">X412</text>
<text x="16.7" y="208">4</text>
<text x="389" y="208.9">[5]</text>
<text x="389" y="206.4">[5]</text>
<text x="394.5" y="208.9">SHUNT2</text>
<text x="394.5" y="206.4">SHUNT1</text>
<text x="415.1" y="208.2">4</text>
<text x="260.1" y="213.2">D402</text>
<text x="282.9" y="213.5">X406</text>
<text x="389" y="211.5">[5]</text>
<text x="394.5" y="211.5">SHUNT3</text>
<text x="38.6" y="216.3">X427</text>
<text x="38.6" y="219.3">Jumper zu X401</text>
<text x="255.2" y="220.4">LED-0603, rot</text>
<text x="312.9" y="216.3">X431</text>
<text x="312.9" y="219.3">Jumper zu X410</text>
<text x="337.8" y="219.7" transform="rotate(-90 337.8 219.7)">C408</text>
<text x="350.5" y="219.7" transform="rotate(-90 350.5 219.7)">C409</text>
<text x="363.2" y="219.7" transform="rotate(-90 363.2 219.7)">C410</text>
<text x="38.6" y="226.4">X428</text>
<text x="86.4" y="224.8" transform="rotate(-90 86.4 224.8)">X401</text>
<text x="95.6" y="225.9" transform="rotate(-90 95.6 225.9)">Jumper</text>
<text x="111.8" y="225.9" transform="rotate(-90 111.8 225.9)">Jumper</text>
<text x="121" y="224.8" transform="rotate(-90 121 224.8)">X435</text>
<text x="129.5" y="225.9" transform="rotate(-90 129.5 225.9)">Jumper</text>
<text x="138.8" y="224.8" transform="rotate(-90 138.8 224.8)">X405</text>
<text x="142.2" y="225.9" transform="rotate(-90 142.2 225.9)">Jumper</text>
<text x="151.5" y="224.8" transform="rotate(-90 151.5 224.8)">X404</text>
<text x="154.9" y="225.9" transform="rotate(-90 154.9 225.9)">Jumper</text>
<text x="164.2" y="224.8" transform="rotate(-90 164.2 224.8)">X402</text>
<text x="228.8" y="223">GND</text>
<text x="312.9" y="226.4">X432</text>
<text x="344.5" y="222.8" transform="rotate(-90 344.5 222.8)">100pF/50V</text>
<text x="357.2" y="222.8" transform="rotate(-90 357.2 222.8)">100pF/50V</text>
<text x="369.9" y="222.8" transform="rotate(-90 369.9 222.8)">100pF/50V</text>
<text x="38.6" y="229.5">Jumper zu X402</text>
<text x="312.9" y="229.5">Jumper zu X411</text>
<text x="338" y="228">GND</text>
<text x="350.7" y="228">GND</text>
<text x="363.4" y="228">GND</text>
<text x="38.6" y="236.6">X429</text>
<text x="38.6" y="239.6">Jumper zu X404</text>
<text x="312.9" y="236.6">X433</text>
<text x="312.9" y="239.6">Jumper zu X412</text>
<text x="129.5" y="245.4" transform="rotate(-90 129.5 245.4)">4,7nF/50V</text>
<text x="136.2" y="242.6" transform="rotate(-90 136.2 242.6)">C407</text>
<text x="142.2" y="245.4" transform="rotate(-90 142.2 245.4)">2,2nF/50V</text>
<text x="148.9" y="242.6" transform="rotate(-90 148.9 242.6)">C406</text>
<text x="154.9" y="244.3" transform="rotate(-90 154.9 244.3)">1nF/50V</text>
<text x="161.6" y="242.6" transform="rotate(-90 161.6 242.6)">C405</text>
<text x="38.6" y="246.7">X430</text>
<text x="38.6" y="249.8">Jumper zu X405</text>
<text x="38.6" y="256.9">X436</text>
<text x="76.4" y="253.4">GND</text>
<text x="99.2" y="253.4">GND</text>
<text x="167.8" y="253.4">GND</text>
<text x="38.6" y="260">Jumper zu X435</text>
<text x="364.1" y="263.3">Motion Control GmbH &amp; Co. KG</text>
<text x="16.7" y="265.3">5</text>
<text x="364.1" y="268.3">Tel.: ++49 - 40 / 51 48 06 - 0</text>
<text x="415.1" y="265.5">5</text>
<text x="46.3" y="294.8">A</text>
<text x="106" y="294.8">B</text>
<text x="162.1" y="294.8">C</text>
<text x="220.5" y="294.8">D</text>
<text x="276.2" y="294.8">E</text>
<text x="335.3" y="294.8">F</text>
<text x="390" y="294.8">G</text>
</g>
<g font-size="2.1">
<text x="130" y="26.8">2</text>
<text x="130" y="32.4">3</text>
<text x="130" y="40.5">1</text>
</g>
<g font-size="2">
<text x="177.8" y="29.8">1</text>
<text x="184.1" y="31.1">VCP</text>
<text x="177.8" y="37.5">1</text>
<text x="184.1" y="38.7">+12V</text>
<text x="83.2" y="46.7" transform="rotate(-90 83.2 46.7)">S</text>
<text x="88.2" y="46.9" transform="rotate(-90 88.2 46.9)">D</text>
<text x="83.2" y="55.7" transform="rotate(-90 83.2 55.7)">G</text>
<text x="132.6" y="71.1">GND</text>
<text x="145.3" y="71.1">GND</text>
<text x="158" y="71.1">GND</text>
<text x="122.4" y="100" transform="rotate(-90 122.4 100)">R403</text>
<text x="127.9" y="101.2" transform="rotate(-90 127.9 101.2)">2k2/1%</text>
<text x="276.4" y="98.9" transform="rotate(-90 276.4 98.9)">1</text>
<text x="278.9" y="98.9" transform="rotate(-90 278.9 98.9)">2</text>
<text x="258" y="107">R411</text>
<text x="275.8" y="107">R408</text>
<text x="106.2" y="109.1" transform="rotate(-90 106.2 109.1)">1</text>
<text x="108.7" y="109.1" transform="rotate(-90 108.7 109.1)">2</text>
<text x="256.2" y="112.5">100k/1%</text>
<text x="274.6" y="112.5">47k/1%</text>
<text x="305.1" y="111.9">HS1</text>
<text x="312.7" y="111.9">HS2</text>
<text x="320.3" y="111.9">HS3</text>
<text x="327.9" y="111.9">BM1</text>
<text x="335.5" y="111.9">BM2</text>
<text x="343.2" y="111.9">BM3</text>
<text x="350.8" y="111.9">LS1</text>
<text x="358.4" y="111.9">LS2</text>
<text x="366" y="111.9">LS3</text>
<text x="306.8" y="119.2" transform="rotate(-90 306.8 119.2)">1</text>
<text x="314.5" y="119.2" transform="rotate(-90 314.5 119.2)">1</text>
<text x="322.1" y="119.2" transform="rotate(-90 322.1 119.2)">1</text>
<text x="329.7" y="119.2" transform="rotate(-90 329.7 119.2)">1</text>
<text x="337.3" y="119.2" transform="rotate(-90 337.3 119.2)">1</text>
<text x="344.9" y="119.2" transform="rotate(-90 344.9 119.2)">1</text>
<text x="352.6" y="119.2" transform="rotate(-90 352.6 119.2)">1</text>
<text x="360.2" y="119.2" transform="rotate(-90 360.2 119.2)">1</text>
<text x="367.8" y="119.2" transform="rotate(-90 367.8 119.2)">1</text>
<text x="90.4" y="124.8">R401</text>
<text x="89.2" y="130.3">2k2/1%</text>
<text x="240.3" y="129.9">R406</text>
<text x="238.3" y="135.4">220R/1%</text>
<text x="253.6" y="137.9">220R/1%</text>
<text x="255.5" y="132.4">R409</text>
<text x="270.7" y="135">R410</text>
<text x="268.8" y="140.4">220R/1%</text>
<text x="244.1" y="155.1">CUR1</text>
<text x="251.7" y="155.1">CUR2</text>
<text x="259.3" y="155.1">CUR3</text>
<text x="245.9" y="162.4" transform="rotate(-90 245.9 162.4)">1</text>
<text x="253.5" y="162.4" transform="rotate(-90 253.5 162.4)">1</text>
<text x="261.1" y="162.4" transform="rotate(-90 261.1 162.4)">1</text>
<text x="313.9" y="192.9">F1</text>
<text x="321.6" y="192.9">F2</text>
<text x="329.2" y="192.9">F3</text>
<text x="314.5" y="200.5" transform="rotate(-90 314.5 200.5)">1</text>
<text x="322.1" y="200.5" transform="rotate(-90 322.1 200.5)">1</text>
<text x="329.7" y="200.5" transform="rotate(-90 329.7 200.5)">1</text>
<text x="339.9" y="203.1" transform="rotate(-90 339.9 203.1)">1</text>
<text x="342.4" y="203.1" transform="rotate(-90 342.4 203.1)">2</text>
<text x="344.9" y="203.1" transform="rotate(-90 344.9 203.1)">3</text>
<text x="352.6" y="203.1" transform="rotate(-90 352.6 203.1)">1</text>
<text x="355.1" y="203.1" transform="rotate(-90 355.1 203.1)">2</text>
<text x="357.6" y="203.1" transform="rotate(-90 357.6 203.1)">3</text>
<text x="365.3" y="203.1" transform="rotate(-90 365.3 203.1)">1</text>
<text x="367.8" y="203.1" transform="rotate(-90 367.8 203.1)">2</text>
<text x="370.3" y="203.1" transform="rotate(-90 370.3 203.1)">3</text>
<text x="245.3" y="213.7">R407</text>
<text x="281.9" y="215.3">1</text>
<text x="243.4" y="219.2">820R/1%</text>
<text x="288.3" y="216.5">ERROR</text>
<text x="88.4" y="228.5" transform="rotate(-90 88.4 228.5)">1</text>
<text x="90.9" y="228.5" transform="rotate(-90 90.9 228.5)">2</text>
<text x="113.8" y="228.5" transform="rotate(-90 113.8 228.5)">2</text>
<text x="116.3" y="228.5" transform="rotate(-90 116.3 228.5)">1</text>
<text x="131.6" y="228.5" transform="rotate(-90 131.6 228.5)">2</text>
<text x="134.1" y="228.5" transform="rotate(-90 134.1 228.5)">1</text>
<text x="144.3" y="228.5" transform="rotate(-90 144.3 228.5)">2</text>
<text x="146.8" y="228.5" transform="rotate(-90 146.8 228.5)">1</text>
<text x="157" y="228.5" transform="rotate(-90 157 228.5)">2</text>
<text x="159.5" y="228.5" transform="rotate(-90 159.5 228.5)">1</text>
<text x="76.7" y="239.7" transform="rotate(-90 76.7 239.7)">R402</text>
<text x="99.6" y="239.7" transform="rotate(-90 99.6 239.7)">R404</text>
<text x="82.2" y="240.9" transform="rotate(-90 82.2 240.9)">10k/1%</text>
<text x="105" y="241.1" transform="rotate(-90 105 241.1)">1M0/1%</text>
</g>
<text font-size="1.9" x="390.8" y="259.1">R</text>
</svg>
